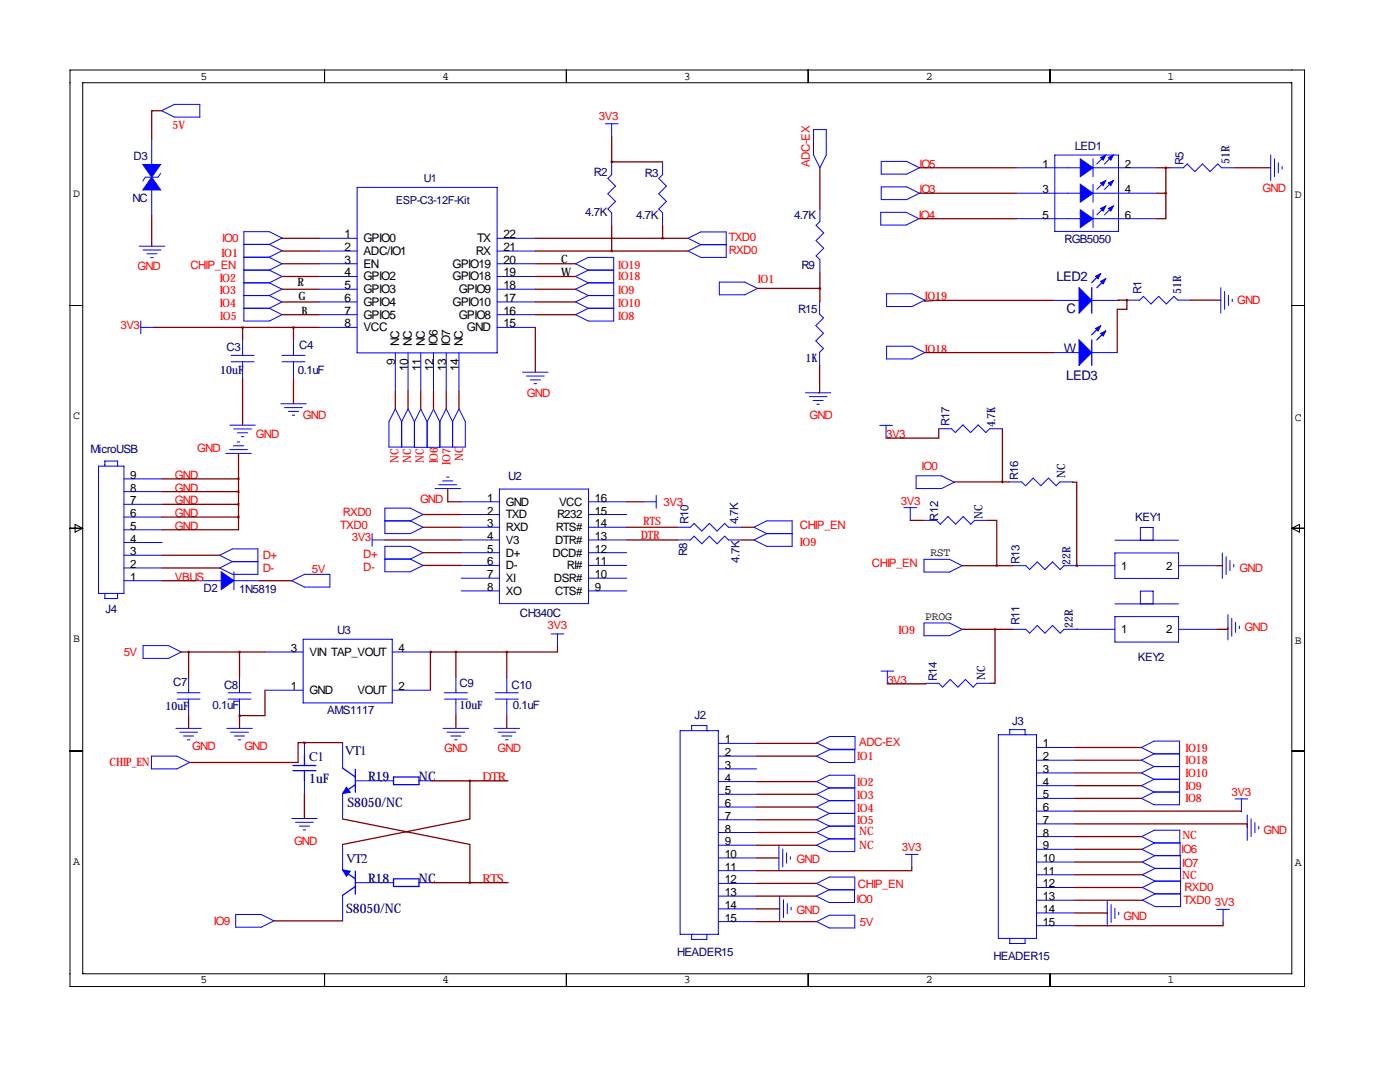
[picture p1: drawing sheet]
<svg xmlns="http://www.w3.org/2000/svg" width="279mm" height="216mm" viewBox="0 0 279 216" stroke-linecap="round" stroke-linejoin="round" font-family="sans-serif">
<g fill="none" stroke="#000" stroke-width=".2">
<path d="M14 14h246.3v182.8h-246.3zM16.5 16.5h241.3v177.8h-241.3zM64.8 14v2.5M113 14v2.5M161.3 14v2.5M209.5 14v2.5M14 61h2.5M257.8 61h2.5M14 105.4h2.5M15 104.6l1.5 .8-1.5 .8zM257.8 105.4h2.5M257.8 105.4l1.5-.8v1.6z"/>
<path d="M14 149.9h2.5M257.8 149.9h2.5M64.8 194.3v2.5M113 194.3v2.5M161.3 194.3v2.5M209.5 194.3v2.5"/>
</g>
<g fill="none" stroke="#00f" stroke-width=".2">
<path d="M30.3 27.7v5.1M30.3 37.9v5.1M32.1 34.6l-.6 .8h-2.5l-.5 .7M32.3 22.1l2.5-1.3h5.1v2.6h-5.1zM71.3 37.4h27.9v33h-27.9zM120.8 24.7h2.5M122.1 32.3v2.5l-.8 .8 1.5 1.5-1.5 1.6 1.5 1.5-1.5 1.5 .8 .8v2.5M122.1 24.7v2.5M132.2 32.3v2.5l-.7 .8 1.5 1.5-1.5 1.6 1.5 1.5-1.5 1.5 .7 .8v2.5M162.4 25.9h2.5v5l-1.3 2.6-1.2-2.6zM175.9 32.2h5l2.6 1.3-2.6 1.2h-5zM175.9 37.3h5l2.6 1.3-2.6 1.2h-5z"/>
<path d="M202.9 33.5h12.7M202.9 38.6h12.7M210.5 30.9h12.7v15.3h-12.7zM218.1 33.5h12.7M218.1 31.7v3.6M218.1 36.8v3.5M218.1 38.6h12.7M220.4 31.2l-1.5 1.5M220.4 36.3l-1.5 1.5M221.9 31.2l-1.5 1.5M221.9 36.3l-1.5 1.5M233.6 33.5h2.6l.7-.8 1.6 1.5 1.5-1.5 1.5 1.5 1.5-1.5 .8 .8h2.5"/>
<path d="M253.6 30.9v5.1M254.4 31.7v3.6M255.1 32.5v2M255.9 33.2v.5M27.8 49.1h5.1M28.5 49.9h3.6M29.3 50.6h2M30.1 51.4h.5M48.7 46.2h5l2.6 1.3-2.6 1.3 2.6 1.2-2.6 1.3h-5zM48.7 48.8h5M48.7 53.9h5M48.7 56.4h5"/>
<path d="M48.7 59h5M53.7 53.9l2.6-1.3-2.6-1.2h-5v12.7h5l2.6-1.3-2.6-1.3M53.7 53.9l2.6 1.3-2.6 1.2M53.7 56.4l2.6 1.3-2.6 1.3M53.7 59l2.6 1.2-2.6 1.3M63.7 47.5h7.6M63.7 50.1h7.6M63.7 52.6h7.6M63.7 55.2h7.6M63.7 57.7h7.6M99.2 47.5h7.6M99.2 50.1h7.6"/>
<path d="M99.2 52.6h7.6M99.2 55.2h7.6M99.2 57.7h7.6M117.4 53.9l-2.5-1.3 2.5-1.2h5.1v12.7h-5.1l-2.5-1.3 2.5-1.3M117.4 53.9h5.1M117.4 56.4h5.1M117.4 59h5.1M117.4 59l-2.5 1.2 2.5 1.3M117.4 56.4l-2.5 1.3 2.5 1.3M117.4 53.9l-2.5 1.3 2.5 1.2M137.3 47.5l2.6-1.2h5v5.1h-5l-2.6-1.3 2.6-1.3zM139.9 48.8h5"/>
<path d="M143.6 56.3h5l2.6 1.3-2.6 1.2h-5zM163.6 41.7v2.5l-.7 .8 1.5 1.5-1.5 1.5 1.5 1.5-1.5 1.6 .7 .7v2.6M175.8 42.4h5l2.6 1.2-2.6 1.3h-5zM176.9 58.6h5.1l2.6 1.3-2.6 1.3h-5.1zM202.9 43.6h12.7M210.3 59.9h5M217.9 59.9h5.1M218.1 41.9v3.5M218.1 43.6h12.7M220.4 41.4l-1.5 1.5M221.9 41.4l-1.5 1.5M224.9 59.9h2.5l.8-.8 1.5 1.6 1.5-1.6 1.6 1.6 1.5-1.6 .8 .8h2.5"/>
<path d="M243.6 57.4v5.1M244.4 58.2v3.5M245.2 58.9v2.1M245.9 59.7v.5M28.1 65.3h2.5M28.1 64.1v2.5M46.1 72.2h4.6M46.1 70.9h4.6M48.4 67.9v3M48.4 72.2v3.3M48.7 61.5h5M56.3 72.2h4.6"/>
<path d="M56.3 70.9h4.6M58.6 67.9v3M58.6 72.2v3.3M63.7 60.2h7.6M63.7 62.8h7.6M63.7 65.3h7.6M78.9 70.4v7.6M81.4 70.4v7.6M84 70.4v7.6M86.5 70.4v7.6M89.1 70.4v7.6M91.6 70.4v7.6"/>
<path d="M99.2 60.2h7.6M99.2 62.8h7.6M99.2 65.3h7.6M104.3 74.3h5.1M105.1 75h3.5M105.8 75.8h2M106.6 76.6h.5M117.4 61.5h5.1M160.7 78.4h5.1M161.5 79.1h3.5M162.3 79.9h2M163.6 60.1v2.6l.7 .7-1.5 1.6 1.5 1.5-1.5 1.5 1.5 1.5-.7 .8v2.5"/>
<path d="M176.9 69.1h5.1l2.6 1.3-2.6 1.2h-5.1zM210.3 70.4h5M217.9 70.4h5.1M19.7 93h5v25.4h-5zM20.9 93v-1h2.6v1M24.7 98.1h7.7M24.7 95.6h7.7M45.1 90.5h5M45.8 89.7h3.6M45.9 84.8h5.1M46.6 89h2M46.6 85.6h3.6"/>
<path d="M47.3 88.2h.6M47.4 86.4h2M48.2 87.1h.5M56 80.6h5.1M56.8 81.3h3.6M57.6 82.1h2M58.3 82.9h.5M80.2 84.1l1.2-2.5 1.3 2.5v5.2h5.1v-5.2l1.3-2.5 1.2 2.5M80.2 84.1l-1.3-2.5-1.3 2.5v5.1h5.1M80.2 84.1v5.1M82.7 84.2l1.3-2.6 1.2 2.6M85.2 84.2l1.3-2.6 1.3 2.6"/>
<path d="M85.2 84.2v5.1M86.8 97.5h5.1M87.6 96.7h3.5M88.3 96h2.1M89.1 95.2h.5M90.3 84.1l1.3-2.5 1.3 2.5v5.1h-5.1M90.3 84.1v5.1M99.7 97.6h17.7v22.8h-17.7zM131 98.9v2.5M163 80.7h.5M175.6 84.9h2.5M176.8 84.9v2.5"/>
<path d="M182.8 94.9h5.1l2.5 1.3-2.5 1.3h-5.1zM187.4 85.5h2.5l.8 .8 1.5-1.5 1.5 1.5 1.5-1.5 1.5 1.5 .8-.8h2.6M201.4 96.2h2.5l.8 .7 1.5-1.5 1.5 1.5 1.5-1.5 1.6 1.5 .7-.7h2.6M20.9 118.4v1h2.6v-1M24.7 115.9h7.7M24.7 113.3h7.7M24.7 110.8h7.7M24.7 108.3h7.7M24.7 105.7h7.7M24.7 103.2h7.7M24.7 100.6h7.7M39.1 115.9h5"/>
<path d="M43.8 110.8l2.6-1.3h5.1v5.1h-5.1l-2.6-1.3 2.6-1.2zM46.4 112.1h5.1M46.7 115.9h5.1M46.7 114.1v3.6M58.2 115.9l2.6-1.3h5v2.5h-5zM74.3 107.7h2.5M74.3 106.5v2.5M76.8 101.4h5.1l2.5 1.3-2.5 1.2 2.5 1.3-2.5 1.3h-5.1zM76.8 109h5.1l2.5 1.3-2.5 1.3 2.5 1.2-2.5 1.3h-5.1zM76.8 103.9h5.1M76.8 111.6h5.1M92 100.1h7.7"/>
<path d="M92 102.7h7.7M92 105.2h7.7M92 107.7h7.7M92 110.3h7.7M92 112.8h7.7M92 115.4h7.7M92 117.9h7.7M117.4 100.1h7.7M117.4 102.7h7.7M117.4 105.2h7.7M117.4 107.7h7.7M117.4 110.3h7.7"/>
<path d="M117.4 112.8h7.7M117.4 115.4h7.7M117.4 117.9h7.7M128.4 100.1h2.6M135.2 105.2h2.6l.7-.8 1.6 1.6 1.5-1.6 1.5 1.6 1.5-1.6 .8 .8h2.5M135.2 107.7h2.6l.7-.7 1.6 1.5 1.5-1.5 1.5 1.5 1.5-1.5 .8 .7h2.5M150.5 105.2l2.5-1.3h5.1v5.1h-5.1l-2.5-1.3 2.5-1.2zM153 106.5h5.1M180.4 101.3h2.5M181.7 101.3v2.5M184.4 103.8h2.5l.8 .8 1.5-1.5 1.5 1.5 1.5-1.5 1.6 1.5 .7-.8h2.6M184.4 111.6h5.1l2.5 1.3-2.5 1.2h-5.1z"/>
<path d="M202.2 112.9h2.5l.8 .7 1.5-1.5 1.5 1.5 1.6-1.5 1.5 1.5 .7-.7h10.2M222.5 110.3h12.7v5.1h-12.7zM222.5 107.8h12.7M227.6 107.8v-2.5h2.5v2.5M235.2 112.9h7.6M243.9 110.3v5.1M244.7 111.1v3.6M245.5 111.9v2M246.2 112.6v.5M28.5 128.8h5.1l2.6 1.3-2.6 1.3h-5.1zM35.4 139.5h4.5M35.4 138.2h4.5"/>
<path d="M37.6 135.2v3M37.6 139.5v3.3M45.5 139.5h4.6M45.5 138.2h4.6M47.8 135.2v3M47.8 139.5v3.3M52.9 137.7h7.6M52.9 130.1h7.6M60.5 127.6h17.8v12.7h-17.8zM78.3 137.7h7.6M78.3 130.1h7.6M88.7 139.5h4.6"/>
<path d="M88.7 138.2h4.6M91 135.2v3M91 139.5v3.3M98.9 139.5h4.5M98.9 138.2h4.5M101.1 135.2v3M101.1 139.5v3.3M110 126.5h2.5M111.3 126.5v2.5M175.8 133.9h2.6M177.1 133.9v2.5M184.4 124.3h5.1l2.5 1.3-2.5 1.2h-5.1z"/>
<path d="M184.8 136.3h2.6l.7 .8 1.5-1.5 1.6 1.5 1.5-1.5 1.5 1.5 .8-.8h2.5M202.2 125.6h2.5l.8 .7 1.5-1.5 1.5 1.5 1.6-1.5 1.5 1.5 .7-.7h10.2M222.5 123h12.7v5.1h-12.7zM222.5 120.5h12.7M227.6 120.5v-2.5h2.5v2.5M235.2 125.6h7.6M245.1 122.6v5.1M245.8 123.4v3.5M246.6 124.2v2M247.3 124.9v.5M30.2 150.9h5.1l2.5 1.2-2.5 1.3h-5.1zM35.1 145.3h5.1"/>
<path d="M35.9 146.1h3.5M36.6 146.9h2.1M37.4 147.6h.5M45.3 145.3h5M46 146.1h3.6M46.8 146.9h2M47.5 147.6h.6M60.8 148.2v2.5M60.8 155.8v2.5M68.4 148.2v5.1M68.4 158.3v5.1M70.9 155.8h7.6"/>
<path d="M83.6 155.8h2.6M88.4 145.3h5.1M89.2 146.1h3.6M90 146.9h2M90.7 147.6h.5M98.6 145.3h5.1M99.4 146.1h3.5M100.1 146.9h2.1M100.9 147.6h.5M135.7 145.8h7.7v40.6h-7.7zM138 145.8v-1h3.1v1M141.1 145.8h.1"/>
<path d="M143.4 148.3h7.6M143.4 150.9h7.6M143.4 153.4h7.6M143.4 156h7.6M143.4 158.5h7.6M163 150.9l2.5-1.3h5.1v2.5h-5.1zM163 148.2l2.6-1.2h5v2.5h-5zM165.5 157.2l-2.5-1.2 2.5-1.3h5.1v15.2h-5.1l-2.5-1.2 2.5-1.3M165.5 157.2h5.1M165.5 157.2l-2.5 1.3 2.5 1.3M165.5 159.8h5.1M165.5 159.8l-2.5 1.2 2.5 1.3"/>
<path d="M199.2 146.6h7.7v40.6h-7.7zM201.5 146.6v-1h3.1v1M204.6 146.6h.1M206.9 149.1h7.6M206.9 151.7h7.6M206.9 154.2h7.6M206.9 156.8h7.6M206.9 159.3h7.6M230.3 150.4l-2.5-1.3 2.5-1.2h5.1v12.7h-5.1l-2.5-1.3 2.5-1.3M230.3 158h5.1M230.3 155.5l-2.5 1.3 2.5 1.2M230.3 155.5h5.1"/>
<path d="M230.3 153l-2.5 1.2 2.5 1.3M230.3 153h5.1M230.3 150.4l-2.5 1.3 2.5 1.3M230.3 150.4h5.1M246.5 159.4h2.5M247.8 159.4v2.6M58.2 163.3h5.1M59 164.1h3.5M59.7 164.8h2.1M60.5 165.6h.5M68.4 168.5v5.1M68.4 178.7v5"/>
<path d="M70.9 176.1h7.6M83.6 176.1h2.6M143.4 161h7.6M143.4 163.6h7.6M143.4 166.1h7.6M143.4 168.7h7.6M143.4 171.2h7.6M143.4 173.7h7.6M143.4 176.3h7.6M143.4 178.8h7.6M155.4 168.7v5M155.6 178.8v5"/>
<path d="M156.2 169.4v3.6M156.4 179.5v3.6M157 170.2v2M157.7 170.9v.5M165.5 177.5l-2.5-1.2 2.5-1.3h5.1v2.5h-5.1l-2.6 1.3 2.6 1.3h5v-2.6M165.5 162.3h5.1M165.5 162.3l-2.5 1.3 2.5 1.2M165.5 164.8h5.1M165.5 164.8l-2.5 1.3 2.5 1.3M165.5 167.4h5.1M180.7 170.5h2.5M182 170.5v2.5"/>
<path d="M206.9 161.8h7.6M206.9 164.4h7.6M206.9 166.9h7.6M206.9 169.5h7.6M206.9 172h7.6M206.9 174.5h7.6M206.9 177.1h7.6M206.9 179.6h7.6M221 179.7v5.1M230.4 168.2l-2.5 1.3 2.5 1.2h5.2v2.6M230.5 170.7l-2.6 1.3 2.6 1.3h5.1v7.6h-5.1l-2.5-1.3 2.5-1.2M230.5 178.4h5.1"/>
<path d="M230.5 175.8l-2.5 1.3 2.5 1.3M230.5 175.8h5.1M230.5 173.3l-2.5 1.2 2.5 1.3M235.5 168.2v-2.5h-5.1l-2.6 1.2 2.6 1.3h5.1v2.5M248.9 162.6v5.1M249.7 163.4v3.5M250.4 164.1v2.1M251.2 164.9v.5M47 182.5h5.1l2.6 1.2-2.6 1.3h-5.1zM138 186.4h.1M138 186.4v1.1h3.1v-1.1M143.4 181.4h7.6"/>
<path d="M143.4 183.9h7.6M157.1 180.3v2M157.9 181.1v.5M163 183.9l2.5-1.3h5.1v2.6h-5.1zM201.5 187.2h.1M201.5 187.2v1.1h3.1v-1.1M206.9 182.2h7.6M206.9 184.7h7.6M221.7 180.5v3.5M222.5 181.3v2M223.3 182v.5M242.8 181.5h2.6"/>
<path d="M244.1 181.5v2.5"/>
</g>
<g fill="#00f" stroke="#00f" stroke-width=".2">
<path d="M28.5 32.8h3.6l-1.8 2.6z"/>
<path d="M30.3 35.4l1.8 2.5h-3.6z"/>
<path d="M219.7 31.4l1-.5-.5 1.1z"/>
<path d="M221.2 31.4l1-.5-.5 1.1z"/>
<path d="M215.6 31.7l2.5 1.8-2.5 1.8z"/>
<path d="M219.7 36.5l1-.5-.5 1z"/>
<path d="M221.2 36.5l1-.5-.5 1z"/>
<path d="M215.6 36.8l2.5 1.8-2.5 1.7z"/>
<path d="M219.7 41.6l1-.5-.5 1z"/>
<path d="M221.2 41.6l1-.5-.5 1z"/>
<path d="M215.6 41.9l2.5 1.7-2.5 1.8z"/>
<path d="M44.1 114.1l2.6 1.8-2.6 1.8z"/>
<path d="M215.3 57.4l2.6 2.5-2.6 2.6z"/>
<path d="M219.7 56.1l1-.5-.5 1z"/>
<path d="M218.6 55.1l1.1-.5-.5 1z"/>
<path d="M215.3 67.8l2.6 2.6-2.6 2.5z"/>
<path d="M219.7 66.5l1-.5-.5 1.1z"/>
<path d="M218.6 65.5l1.1-.5-.5 1z"/>
<path d="M68.4 173.6l1.5 .2-.8 1.1z"/>
<path d="M69.1 157.1l.8 1-1.5 .2z"/>
</g>
<g fill="none" stroke="#00f" stroke-width=".25">
<path d="M217.9 57.4v5.1M219.7 54.6l-1.8 1.8M220.7 55.6l-1.8 1.8M217.9 67.8v5.1M219.7 65l-1.8 1.8M220.7 66l-1.8 1.8M58.5 153.8h4.5M58.5 152.8h4.5M60.8 150.7v2.1M60.8 153.8v2M68.4 153.3l2.5 1.7M70.9 153.5v4.6"/>
<path d="M70.9 156.6l-2.5 1.7M78.5 155h5.1v1.6h-5.1zM68.4 173.6l2.5 1.8M70.9 176.9l-2.5 1.8M70.9 173.8v4.6M78.5 175.4h5.1v1.5h-5.1z"/>
</g>
<g fill="none" stroke="#800000" stroke-width=".25">
<path d="M32.3 22.1h-2v5.6M122.1 32.3h.1M122.1 27.2v5.1M122.1 32.3h10.1M163.6 33.5v8.2M183.5 33.5h19.4M183.5 38.6h19.4M230.8 33.5h2.8M230.8 38.6h1.9M232.7 38.6v5h-1.9M232.7 33.5v5.1M246.3 33.5h7.3"/>
<path d="M30.3 43v6.1M56.3 47.5h7.4M56.3 50l7.4 .1M56.3 52.6h7.4M56.3 55.2h7.4M56.3 57.7h7.4M106.8 47.5h30.5M106.8 50.1h30.5M106.8 52.6h8.1M106.8 55.2h8.1M106.8 57.7h8.1M122.1 45v5.1"/>
<path d="M132.2 45v2.5M151.2 57.6h12.4M163.6 57.6v2.5M163.6 54.4v3.2M183.4 43.6h19.5M184.6 59.9v.2l2-.2h23.7M224.9 59.9h.1M224.9 59.9v1.8h-1.9v8.7M224.9 59.9h-1.9M237.6 59.9h6M30.6 65.3h33.1M48.4 65.3v2.6"/>
<path d="M48.4 75.5v9.3M56.3 60.2h7.4M56.3 62.8h7.4M58.6 65.3v2.6M58.6 75.5v5.1M78.9 78v3.6M81.4 78v3.6M84 78v3.6M86.5 78v3.6M89.1 78v3.6M91.6 78v3.6M106.8 65.3v9"/>
<path d="M106.8 60.2h8.1M106.8 62.8h8.1M163.6 72.8v5.6h-.3M184.6 70.4h25.7M32.4 95.6h15.2M32.4 98.1h15.2M47.6 90.5v12.7M89.4 97.5v2.6h2.6M187.4 85.5v1.9h-10.6M200.1 96.2h1.3M200.1 85.5v10.7M200.1 96.2h-9.7"/>
<path d="M214.1 96.2h.8v16.7M32.4 115.9h6.7M32.4 110.8h11.4M32.4 113.3h11.4M32.4 100.6h15.2M32.4 103.2h15.2M47.6 103.2v2.5h-15.2M51.8 115.9h6.4M76.8 107.7h15.2M84.4 105.2h7.6M84.4 110.3h7.6M84.4 102.7h7.6"/>
<path d="M84.4 112.8h7.6M125.1 105.2h10.1M125.1 107.7h10.1M125.1 100.1h3.3M147.9 105.2h2.6M147.9 107.7h2.6M181.7 103.8h2.7M192 112.9h10.2M197.1 103.8h1.8v9.1M214.9 112.9h.1M242.8 112.9h1.1M36.2 130.1h16.7"/>
<path d="M37.6 130.1v5.1M47.8 130.1v5.1M52.9 137.7v5.1h-5.1M85.9 130.1h.1M85.9 130.1h15.2M85.9 130.1v7.6M91 130.1v5.1M101.1 130.1v5.1M111.3 129v1.1h-10.2M184.8 136.3v.1h-7.7M192 125.6h10.2M198.6 125.6v10.7h-1.1"/>
<path d="M214.9 125.6h.1M245.1 125.2v.4h-2.3M37.6 142.8v2.5M47.8 142.8h.1M47.8 142.8v2.5M60.8 148.2h.1M60.8 148.2h-1.3v3.9h-21.7M60.8 148.2h7.6M60.8 158.3v5M76 155.8h.1M86.2 155.8h15.2M91 142.8v2.5"/>
<path d="M93.8 155.8v7.6l-25.4 5.1M101.1 142.8v2.5M151 158.5h12M151 156h12M151 150.9h12M163 148.2v.1h-12M214.5 149.1h13.3M214.5 156.8h13.3M214.5 159.3h13.3M214.5 151.7h13.3M214.5 154.2h13.3M68.4 163.4l25.4 5.1v7.6"/>
<path d="M76 176.1h.1M86.2 176.1h15.2M151 176.3h12M151 171.2h4.4M151 161h12M151 163.6h12M151 166.1h12M151 168.7h12M151 178.8h11.9M182 173v.7h-31M214.5 161.8h33.3v.2M214.5 164.4h34.4v.8"/>
<path d="M214.5 179.6h13.5M214.5 177.1h13.5M214.5 174.5h13.5M214.5 172h13.4M214.5 169.5h13.4M214.5 166.9h13.3M54.7 183.7h13.7M151 183.9h12M155.6 181.3l-4.6 .1M214.5 182.2h6.5v.1M244.1 184v.7h-29.6"/>
</g>
<path d="M132.2 47.5a.05 .05 0 0 0 .1 0 .05 .05 0 0 0-.1 0zM37.6 130.1a.05 .05 0 0 0 .1 0 .05 .05 0 0 0-.1 0zM101.1 130.1a.05 .05 0 0 0 .1 0 .05 .05 0 0 0-.1 0zM198.9 112.9a.05 .05 0 0 0 .1 0 .05 .05 0 0 0-.1 0zM200 96.2a.05 .05 0 0 0 .1 0 .05 .05 0 0 0-.1 0zM232.6 33.5a.05 .05 0 0 0 .1 0 .05 .05 0 0 0-.1 0zM232.6 38.6a.05 .05 0 0 0 .1 0 .05 .05 0 0 0-.1 0zM60.7 148.2a.05 .05 0 0 0 .1 0 .05 .05 0 0 0-.1 0z" fill="#800000" stroke="#800000" stroke-width=".51"/>
<g font-size="2.6" fill="#000080">
<text x="210.8" y="56.1">LED2</text>
<text x="212.9" y="62.5">C</text>
<text x="212.3" y="70.4">W</text>
<text x="212.8" y="75.8">LED3</text>
<text x="61.7" y="151.9">C1</text>
<text x="68.8" y="150.6">VT1</text>
<text x="73.5" y="155.8">R19</text>
<text x="83.6" y="155.8">NC</text>
<text x="61.7" y="156.2">1uF</text>
<text x="69.3" y="161">S8050/NC</text>
<text x="69.1" y="172.2">VT2</text>
<text x="73.5" y="176.1">R18</text>
<text x="83.6" y="176.1">NC</text>
<text x="69.1" y="182.1">S8050/NC</text>
</g>
<g font-size="2.6" fill="#f00">
<text x="96.3" y="155.8">DTR</text>
<text x="96.3" y="176.1">RTS</text>
</g>
<g font-size="2.4">
<text x="68.8" y="47.5">1</text>
<text x="100.5" y="47.5">22</text>
<text x="68.8" y="50.1">2</text>
<text x="68.8" y="52.6">3</text>
<text x="72.5" y="48.3">GPIO0</text>
<text x="72.5" y="50.9">ADC/IO1</text>
<text x="72.5" y="53.4">EN</text>
<text x="90.3" y="53.4">GPIO19</text>
<text x="95" y="50.9">RX</text>
<text x="95.2" y="48.3">TX</text>
<text x="100.5" y="52.6">20</text>
<text x="100.5" y="50.1">21</text>
<text x="68.8" y="55.2">4</text>
<text x="68.8" y="57.7">5</text>
<text x="72.5" y="56">GPIO2</text>
<text x="72.5" y="58.5">GPIO3</text>
<text x="90.3" y="56">GPIO18</text>
<text x="91.6" y="58.5">GPIO9</text>
<text x="100.5" y="57.7">18</text>
<text x="100.5" y="55.2">19</text>
<text x="68.8" y="60.2">6</text>
<text x="68.8" y="62.8">7</text>
<text x="68.8" y="65.3">8</text>
<text x="72.5" y="61">GPIO4</text>
<text x="72.5" y="63.6">GPIO5</text>
<text x="90.3" y="61">GPIO10</text>
<text x="91.6" y="63.6">GPIO8</text>
<text x="100.5" y="65.3">15</text>
<text x="100.5" y="62.8">16</text>
<text x="100.5" y="60.2">17</text>
<text x="72.5" y="66.1">VCC</text>
<text x="79.7" y="69.1" transform="rotate(-90 79.7 69.1)">NC</text>
<text x="82.2" y="69.1" transform="rotate(-90 82.2 69.1)">NC</text>
<text x="84.8" y="69.1" transform="rotate(-90 84.8 69.1)">NC</text>
<text x="87.3" y="69.1" transform="rotate(-90 87.3 69.1)">IO6</text>
<text x="89.8" y="69.1" transform="rotate(-90 89.8 69.1)">IO7</text>
<text x="92.4" y="69.1" transform="rotate(-90 92.4 69.1)">NC</text>
<text x="93.2" y="66.1">GND</text>
<text x="78.9" y="72.9" transform="rotate(-90 78.9 72.9)">9</text>
<text x="81.4" y="74.1" transform="rotate(-90 81.4 74.1)">10</text>
<text x="84" y="74.1" transform="rotate(-90 84 74.1)">11</text>
<text x="86.5" y="74.1" transform="rotate(-90 86.5 74.1)">12</text>
<text x="89.1" y="74.1" transform="rotate(-90 89.1 74.1)">13</text>
<text x="91.6" y="74.1" transform="rotate(-90 91.6 74.1)">14</text>
</g>
<g font-size="2.3">
<text x="40" y="15.9">5</text>
<text x="88.2" y="15.9">4</text>
<text x="136.5" y="15.9">3</text>
<text x="184.8" y="15.9">2</text>
<text x="233" y="15.9">1</text>
<text x="208.1" y="33.5">1</text>
<text x="224.5" y="33.5">2</text>
<text x="14.6" y="39.3">D</text>
<text x="208.1" y="38.6">3</text>
<text x="224.5" y="38.6">4</text>
<text x="258.4" y="39.5">D</text>
<text x="208.1" y="43.6">5</text>
<text x="224.5" y="43.6">6</text>
<text x="112" y="52.6">C</text>
<text x="59.4" y="57">R</text>
<text x="59.6" y="59.8">G</text>
<text x="112" y="55.1">W</text>
<text x="60.1" y="62.8">B</text>
<text x="14.6" y="83.7">C</text>
<text x="258.4" y="84">C</text>
<text x="26" y="95.6">9</text>
<text x="26" y="100.6">7</text>
<text x="26" y="98.1">8</text>
<text x="97.2" y="100.1">1</text>
<text x="100.9" y="100.9">GND</text>
<text x="111.6" y="100.9">VCC</text>
<text x="118.7" y="100.1">16</text>
<text x="26" y="105.7">5</text>
<text x="26" y="103.2">6</text>
<text x="97.2" y="102.7">2</text>
<text x="97.2" y="105.2">3</text>
<text x="97.2" y="107.7">4</text>
<text x="100.9" y="103.4">TXD</text>
<text x="100.9" y="106">RXD</text>
<text x="110.9" y="106">RTS#</text>
<text x="111.2" y="103.4">R232</text>
<text x="118.7" y="107.7">13</text>
<text x="118.7" y="105.2">14</text>
<text x="118.7" y="102.7">15</text>
<text x="26" y="113.3">2</text>
<text x="26" y="110.8">3</text>
<text x="26" y="108.3">4</text>
<text x="97.2" y="110.3">5</text>
<text x="97.2" y="112.8">6</text>
<text x="100.9" y="108.5">V3</text>
<text x="100.9" y="111.1">D+</text>
<text x="100.9" y="113.6">D-</text>
<text x="110.2" y="111.1">DCD#</text>
<text x="110.8" y="108.5">DTR#</text>
<text x="113.1" y="113.6">RI#</text>
<text x="118.7" y="112.8">11</text>
<text x="118.7" y="110.3">12</text>
<text x="185.7" y="111">RST</text>
<text x="223.8" y="113.6">1</text>
<text x="232.7" y="113.6">2</text>
<text x="26" y="115.9">1</text>
<text x="97.2" y="115.4">7</text>
<text x="97.2" y="117.9">8</text>
<text x="100.9" y="116.1">XI</text>
<text x="100.9" y="118.7">XO</text>
<text x="110.5" y="116.1">DSR#</text>
<text x="110.8" y="118.7">CTS#</text>
<text x="118.7" y="117.9">9</text>
<text x="118.7" y="115.4">10</text>
<text x="184.7" y="123.7">PROG</text>
<text x="14.6" y="128.2">B</text>
<text x="58" y="130.1">3</text>
<text x="61.8" y="130.9">VIN TAP_VOUT</text>
<text x="79.6" y="130.1">4</text>
<text x="223.8" y="126.3">1</text>
<text x="232.7" y="126.3">2</text>
<text x="258.4" y="128.4">B</text>
<text x="58" y="137.7">1</text>
<text x="79.6" y="137.7">2</text>
<text x="61.8" y="138.5">GND</text>
<text x="71.3" y="138.5">VOUT</text>
<text x="144.6" y="148.3">1</text>
<text x="208.1" y="149.1">1</text>
<text x="144.6" y="150.9">2</text>
<text x="144.6" y="153.4">3</text>
<text x="144.6" y="156">4</text>
<text x="208.1" y="151.7">2</text>
<text x="208.1" y="154.2">3</text>
<text x="144.6" y="158.5">5</text>
<text x="144.6" y="161">6</text>
<text x="208.1" y="156.8">4</text>
<text x="208.1" y="159.3">5</text>
<text x="208.1" y="161.8">6</text>
<text x="144.6" y="163.6">7</text>
<text x="144.6" y="166.1">8</text>
<text x="208.1" y="164.4">7</text>
<text x="208.1" y="166.9">8</text>
<text x="14.6" y="172.6">A</text>
<text x="144.6" y="168.7">9</text>
<text x="144.6" y="171.2">10</text>
<text x="144.6" y="173.7">11</text>
<text x="208.1" y="169.5">9</text>
<text x="208.1" y="172">10</text>
<text x="258.4" y="172.9">A</text>
<text x="144.6" y="176.3">12</text>
<text x="144.6" y="178.8">13</text>
<text x="208.1" y="174.5">11</text>
<text x="208.1" y="177.1">12</text>
<text x="208.1" y="179.6">13</text>
<text x="144.6" y="181.4">14</text>
<text x="144.6" y="183.9">15</text>
<text x="208.1" y="182.2">14</text>
<text x="208.1" y="184.7">15</text>
<text x="40" y="196.2">5</text>
<text x="88.2" y="196.2">4</text>
<text x="136.5" y="196.2">3</text>
<text x="184.8" y="196.2">2</text>
<text x="233" y="196.2">1</text>
</g>
<g font-size="2.3" fill="#f00">
<text x="119.5" y="23.9">3V3</text>
<text x="34.4" y="25.8">5V</text>
<text x="161.6" y="33.3" transform="rotate(-90 161.6 33.3)">ADC-EX</text>
<text x="183.5" y="33.5">IO5</text>
<text x="183.5" y="38.6">IO3</text>
<text x="252" y="38.4">GND</text>
<text x="183.4" y="43.6">IO4</text>
<text x="27.4" y="53.8">GND</text>
<text x="38" y="53.6">CHIP_EN</text>
<text x="44.2" y="51.3">IO1</text>
<text x="44.3" y="48.3">IO0</text>
<text x="123.3" y="53.6">IO19</text>
<text x="145.4" y="48.1">TXD0</text>
<text x="145.4" y="50.6">RXD0</text>
<text x="43.8" y="56.2">IO2</text>
<text x="43.8" y="58.7">IO3</text>
<text x="123.3" y="58.7">IO9</text>
<text x="123.3" y="55.9">IO18</text>
<text x="151.2" y="56.4">IO1</text>
<text x="184.6" y="59.9">IO19</text>
<text x="24" y="65.6">3V3</text>
<text x="43.8" y="61.3">IO4</text>
<text x="43.9" y="63.8">IO5</text>
<text x="123.3" y="63.8">IO8</text>
<text x="123.3" y="61.3">IO10</text>
<text x="246.9" y="60.7">GND</text>
<text x="184.6" y="70.4">IO18</text>
<text x="60.5" y="83.6">GND</text>
<text x="105.2" y="79.2">GND</text>
<text x="161.5" y="83.6">GND</text>
<text x="51.1" y="87.4">GND</text>
<text x="176.8" y="87.4">3V3</text>
<text x="34.9" y="95.6">GND</text>
<text x="39.4" y="90.2">GND</text>
<text x="79.5" y="92.3" transform="rotate(-90 79.5 92.3)">NC</text>
<text x="82.1" y="92.3" transform="rotate(-90 82.1 92.3)">NC</text>
<text x="84.6" y="92.3" transform="rotate(-90 84.6 92.3)">NC</text>
<text x="87.4" y="92.5" transform="rotate(-90 87.4 92.5)">IO6</text>
<text x="89.9" y="92.7" transform="rotate(-90 89.9 92.7)">IO7</text>
<text x="92.5" y="91.9" transform="rotate(-90 92.5 91.9)">NC</text>
<text x="183.9" y="93.7">IO0</text>
<text x="34.9" y="98.1">GND</text>
<text x="34.9" y="100.6">GND</text>
<text x="83.8" y="100.3">GND</text>
<text x="132.4" y="100.9">3V3</text>
<text x="179.8" y="100.7">3V3</text>
<text x="34.9" y="103.2">GND</text>
<text x="34.9" y="105.7">GND</text>
<text x="67.9" y="105.5">TXD0</text>
<text x="68.4" y="102.9">RXD0</text>
<text x="127.9" y="107.6">DTR</text>
<text x="128.4" y="104.8">RTS</text>
<text x="159.6" y="105.6">CHIP_EN</text>
<text x="52.4" y="111.6">D+</text>
<text x="70.2" y="108">3V3</text>
<text x="72.5" y="111.3">D+</text>
<text x="72.5" y="113.8">D-</text>
<text x="159.6" y="108.9">IO9</text>
<text x="174" y="113.1">CHIP_EN</text>
<text x="34.9" y="115.9">VBUS</text>
<text x="52.4" y="114.1">D-</text>
<text x="62.2" y="114.3">5V</text>
<text x="247.4" y="114">GND</text>
<text x="109.3" y="125.5">3V3</text>
<text x="248.4" y="126">GND</text>
<text x="24.7" y="130.9">5V</text>
<text x="179.3" y="126.5">IO9</text>
<text x="177.1" y="136.4">3V3</text>
<text x="38.4" y="149.6">GND</text>
<text x="48.8" y="149.6">GND</text>
<text x="171.4" y="148.8">ADC-EX</text>
<text x="236.6" y="150">IO19</text>
<text x="21.8" y="152.9">CHIP_EN</text>
<text x="88.6" y="150.1">GND</text>
<text x="99.3" y="150.1">GND</text>
<text x="171.1" y="151.6">IO1</text>
<text x="236.6" y="155">IO10</text>
<text x="236.6" y="152.5">IO18</text>
<text x="171.1" y="156.9">IO2</text>
<text x="171.1" y="159.4">IO3</text>
<text x="171.1" y="162">IO4</text>
<text x="236.6" y="160.1">IO8</text>
<text x="236.6" y="157.6">IO9</text>
<text x="245.8" y="158.8">3V3</text>
<text x="171.1" y="164.5">IO5</text>
<text x="171.4" y="166.6">NC</text>
<text x="236" y="167.4">NC</text>
<text x="252.2" y="166.4">GND</text>
<text x="58.7" y="168.7">GND</text>
<text x="159" y="172.2">GND</text>
<text x="171.4" y="169.4">NC</text>
<text x="180" y="169.8">3V3</text>
<text x="235.7" y="170.3">IO6</text>
<text x="235.9" y="172.9">IO7</text>
<text x="171.2" y="177.2">CHIP_EN</text>
<text x="235.9" y="175.4">NC</text>
<text x="236.4" y="177.8">RXD0</text>
<text x="42.7" y="184.7">IO9</text>
<text x="159" y="182.4">GND</text>
<text x="170.9" y="180.1">IO0</text>
<text x="171.6" y="184.8">5V</text>
<text x="224.2" y="183.6">GND</text>
<text x="236.2" y="180.3">TXD0</text>
<text x="242.5" y="180.8">3V3</text>
</g>
<g font-size="2.3" fill="#000080">
<text x="214.5" y="30">LED1</text>
<text x="26.7" y="32">D3</text>
<text x="118.5" y="35.1">R2</text>
<text x="128.7" y="35.3">R3</text>
<text x="236.2" y="33" transform="rotate(-90 236.2 33)">R5</text>
<text x="245.4" y="32.8" transform="rotate(-90 245.4 32.8)">51R</text>
<text x="26.4" y="40.4">NC</text>
<text x="116.8" y="43.2">4.7K</text>
<text x="127" y="43.7">4.7K</text>
<text x="158.5" y="43.7">4.7K</text>
<text x="159.9" y="53.6">R9</text>
<text x="212.4" y="48.5">RGB5050</text>
<text x="227.8" y="58.7" transform="rotate(-90 227.8 58.7)">R1</text>
<text x="235.7" y="58.7" transform="rotate(-90 235.7 58.7)">51R</text>
<text x="159.3" y="62.5">R15</text>
<text x="45.2" y="70.1">C3</text>
<text x="59.7" y="69.6">C4</text>
<text x="43.9" y="74.7">10uF</text>
<text x="59.4" y="74.7">0.1uF</text>
<text x="160.8" y="72.1">1K</text>
<text x="189.5" y="85.1" transform="rotate(-90 189.5 85.1)">R17</text>
<text x="198.6" y="85.2" transform="rotate(-90 198.6 85.2)">4.7K</text>
<text x="18" y="90.3">MicroUSB</text>
<text x="101.4" y="95.8">U2</text>
<text x="203.2" y="95.8" transform="rotate(-90 203.2 95.8)">R16</text>
<text x="212.6" y="95.4" transform="rotate(-90 212.6 95.4)">NC</text>
<text x="137.4" y="104.6" transform="rotate(-90 137.4 104.6)">R10</text>
<text x="147.3" y="104.6" transform="rotate(-90 147.3 104.6)">4.7K</text>
<text x="187.2" y="103.9" transform="rotate(-90 187.2 103.9)">R12</text>
<text x="196.1" y="103.5" transform="rotate(-90 196.1 103.5)">NC</text>
<text x="226.6" y="103.9">KEY1</text>
<text x="137.2" y="111" transform="rotate(-90 137.2 111)">R8</text>
<text x="147.6" y="112.3" transform="rotate(-90 147.6 112.3)">4.7K</text>
<text x="203.5" y="112.5" transform="rotate(-90 203.5 112.5)">R13</text>
<text x="213.6" y="112.7" transform="rotate(-90 213.6 112.7)">22R</text>
<text x="40.6" y="118.1">D2</text>
<text x="47.8" y="118.4">1N5819</text>
<text x="21.1" y="122.3">J4</text>
<text x="103.7" y="123.1">CH340C</text>
<text x="203.5" y="124.7" transform="rotate(-90 203.5 124.7)">R11</text>
<text x="214.1" y="125.4" transform="rotate(-90 214.1 125.4)">22R</text>
<text x="67.3" y="126.5">U3</text>
<text x="227.1" y="131.8">KEY2</text>
<text x="34.5" y="136.9">C7</text>
<text x="44.7" y="137.4">C8</text>
<text x="91.7" y="137.2">C9</text>
<text x="102.1" y="137.4">C10</text>
<text x="187" y="135.9" transform="rotate(-90 187 135.9)">R14</text>
<text x="196.6" y="135.7" transform="rotate(-90 196.6 135.7)">NC</text>
<text x="33" y="141.7">10uF</text>
<text x="42.4" y="141.5">0.1uF</text>
<text x="65.3" y="142.5">AMS1117</text>
<text x="91.7" y="141.5">10uF</text>
<text x="102.4" y="141.5">0.1uF</text>
<text x="138.6" y="143.4">J2</text>
<text x="202" y="144.6">J3</text>
<text x="135.1" y="190.8">HEADER15</text>
<text x="198.3" y="191.5">HEADER15</text>
</g>
<g font-size="2.2" fill="#000080">
<text x="79" y="40.6">ESP-C3-12F-Kit</text>
<text x="84.6" y="36.3">U1</text>
</g>
</svg>
